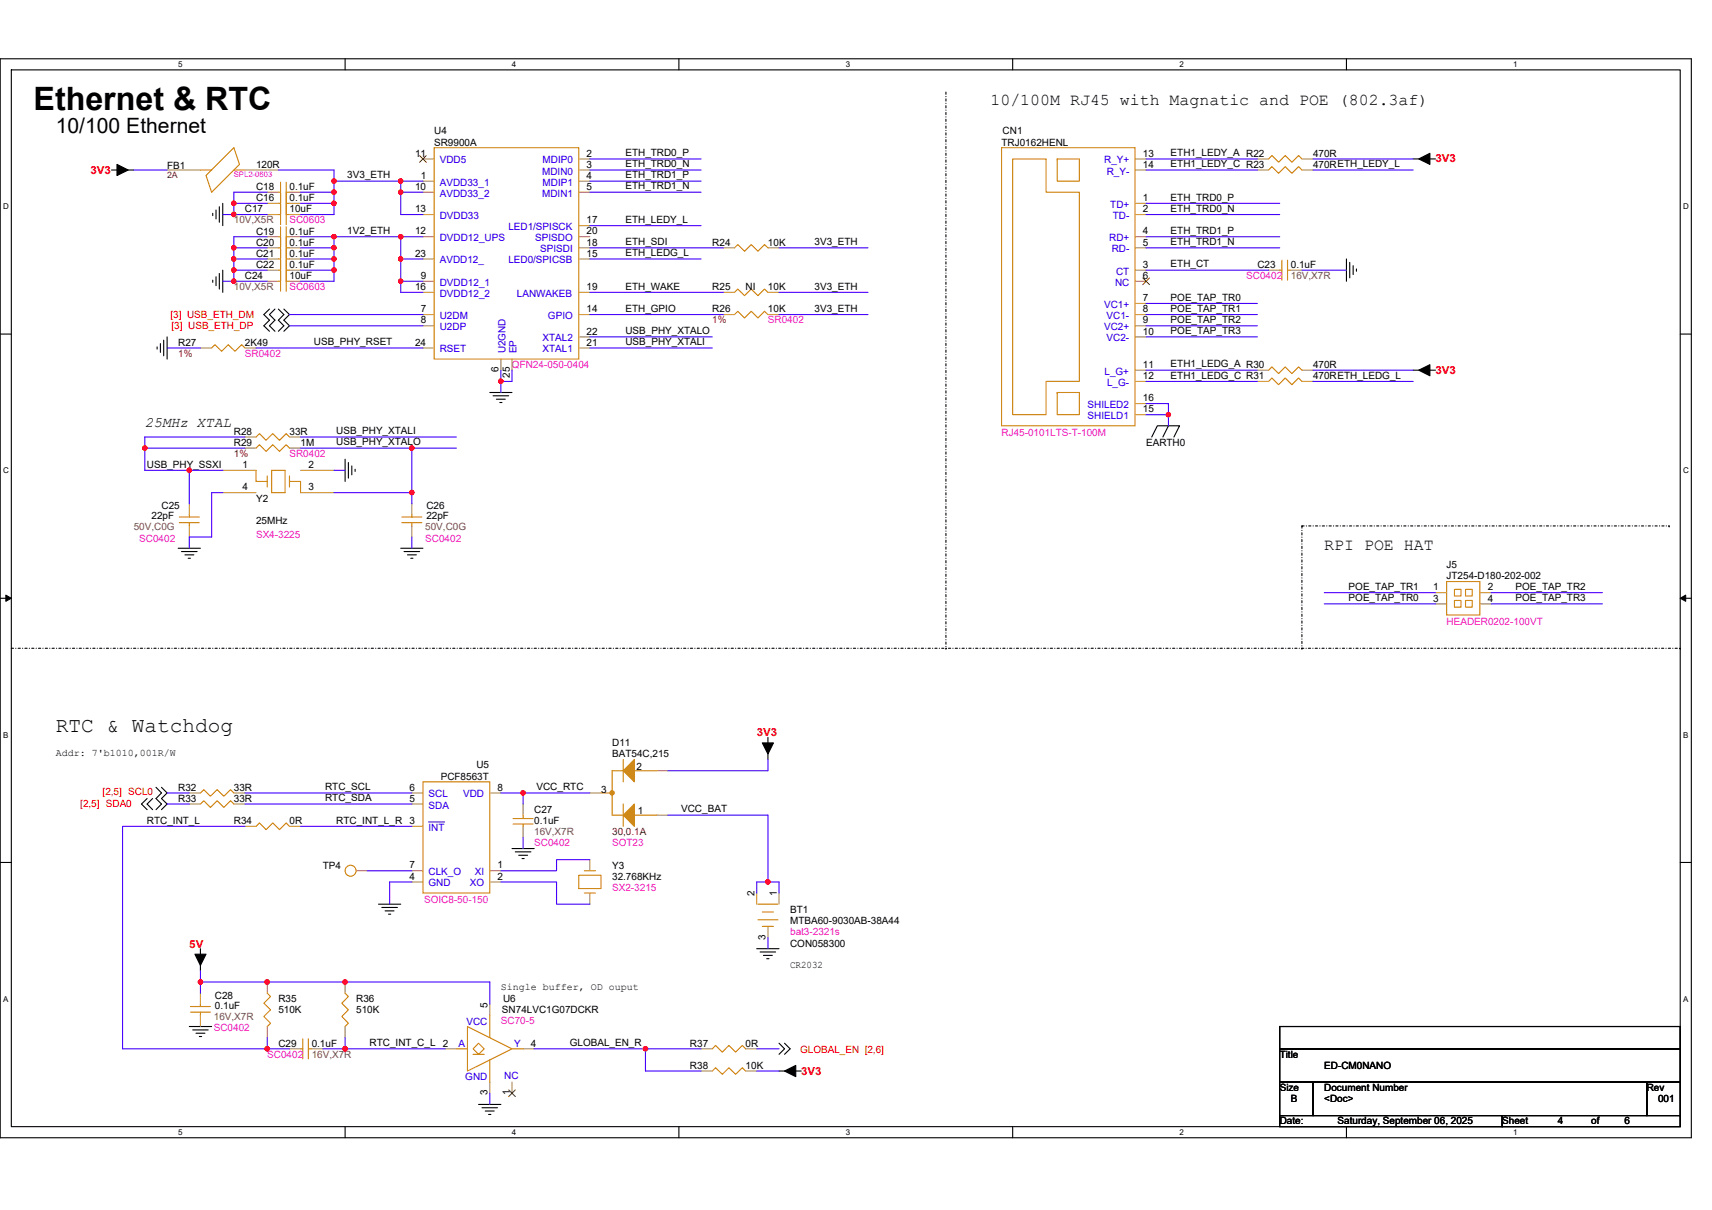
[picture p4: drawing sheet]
<svg xmlns="http://www.w3.org/2000/svg" width="297mm" height="210mm" viewBox="0 0 297 210" stroke-linecap="round" stroke-linejoin="round" font-family="sans-serif">
<path d="M0 10.2h293.5v187.2h-293.5zM2 12.1h289.5v183.4h-289.5z" fill="none" stroke="#000" stroke-width=".19"/>
<g fill="#fff">
<path d="M30.9 10.4h.8v1.6h-.8z"/>
<path d="M30.9 195.7h.8v1.6h-.8z"/>
</g>
<path d="M59.9 10.2v1.9M59.9 195.5v1.9" fill="none" stroke="#000" stroke-width=".19"/>
<g fill="#fff">
<path d="M88.8 10.4h.8v1.6h-.8z"/>
<path d="M88.8 195.7h.8v1.6h-.8z"/>
</g>
<path d="M117.8 10.2v1.9M117.8 195.5v1.9" fill="none" stroke="#000" stroke-width=".19"/>
<g fill="#fff">
<path d="M146.7 10.4h.8v1.6h-.8z"/>
<path d="M146.7 195.7h.8v1.6h-.8z"/>
</g>
<path d="M175.7 10.2v1.9M175.7 195.5v1.9" fill="none" stroke="#000" stroke-width=".19"/>
<g fill="#fff">
<path d="M204.7 10.4h.7v1.6h-.7z"/>
<path d="M204.7 195.7h.7v1.6h-.7z"/>
</g>
<path d="M233.6 10.2v1.9M233.6 195.5v1.9" fill="none" stroke="#000" stroke-width=".19"/>
<g fill="#fff">
<path d="M262.6 10.4h.7v1.6h-.7z"/>
<path d="M262.6 195.7h.7v1.6h-.7z"/>
<path d="M.5 35.1h1v1.5h-1z"/>
<path d="M292 35.1h1v1.5h-1z"/>
<path d="M.5 80.9h1v1.5h-1z"/>
<path d="M292 80.9h1v1.5h-1z"/>
</g>
<path d="M0 58h2M291.5 58h2" fill="none" stroke="#000" stroke-width=".19"/>
<g fill="#fff">
<path d="M.5 126.7h.9v1.6h-.9z"/>
<path d="M292 126.7h.9v1.6h-.9z"/>
</g>
<path d="M0 103.8h2M291.5 103.8h2" fill="none" stroke="#000" stroke-width=".19"/>
<path d="M1 103.3l1 .5-1 .6zM291.5 103.8l1-.5v1.1z" fill="#000" stroke="#000" stroke-width=".17"/>
<g fill="#fff">
<path d="M.5 172.6h.9v1.5h-.9z"/>
<path d="M292 172.6h.9v1.5h-.9z"/>
</g>
<g fill="none" stroke="#000" stroke-width=".19">
<path d="M19.3 29.5h3.9M36.9 37v.4M37.5 36.4v1.6M38.1 35.9v2.7M38.6 35.3v3.9M245.2 27.6h3.9M27.8 59.6v1.6M28.4 59v2.7M29 58.5v3.8M36.9 48.6v.4M37.5 48v1.6M38.1 47.5v2.7"/>
<path d="M38.6 46.9v3.8M46.8 53.6l-1 1 1 1-1 .9 1 1M47.7 53.6l-.9 1 .9 1-.9 .9 .9 1M48.3 53.6l1 1-1 1 1 .9-1 1M49.3 53.6l.9 1-.9 1 .9 .9-.9 1M233.6 44.9v3.9M234.2 45.5v2.7M234.8 46.1v1.5M235.3 46.7v.4M27.3 60.2v.4M59.9 79.7v3.8M85 68.1h3.8"/>
<path d="M85.6 68.7h2.7M86.1 69.3h1.6M86.7 69.8h.4M199.8 75.8l1-1.9h3.9l-1 1.9M202.7 73.9l-.9 1.9M245.2 64.2h3.9M30.9 95.1h3.9M31.5 95.7h2.7M32.1 96.3h1.5M32.7 96.9h.3M60.4 80.3v2.7M61 80.9v1.5"/>
<path d="M61.6 81.4v.4M69.5 95.1h3.9M70.1 95.7h2.7M70.7 96.3h1.5M71.3 96.9h.3M25.5 138.6l-.9 .9 .9 1M26.5 138.6l-1 .9 1 1M27.1 136.6l.9 1-.9 1 .9 .9-.9 1M28 136.6l1 1-1 1 1 .9-1 1M133.2 128v3.8M0 149.7h2M65.7 156.9h3.8"/>
<path d="M66.2 157.5h2.8M66.8 158.1h1.6M67.4 158.6h.4M88.8 147.3h3.9M89.4 147.8h2.7M90 148.4h1.5M90.6 149h.3M291.5 149.7h2M32.8 178.1h3.9M33.4 178.7h2.7M34 179.3h1.6M34.6 179.9h.4"/>
<path d="M34.8 164.6v3.9M131.3 164.6h3.9M131.9 165.2h2.7M132.5 165.8h1.5M133 166.4h.4M222 178.1h69.5v3.9h-69.5zM83 191.7h3.9M83.6 192.2h2.7M84.2 192.8h1.5M84.8 193.4h.4M135.2 181l.9 1-.9 1M135.2 185.9h3.8"/>
<path d="M136.1 181l1 1-1 1M222 182h69.5v5.8h-69.5zM222 187.8h5.8v5.8h-5.8zM222 193.6h38.6v1.9h-38.6zM227.8 187.8h57.9v5.8h-57.9zM260.6 193.6h30.9v1.9h-30.9zM285.7 187.8h5.8v5.8h-5.8z"/>
</g>
<path d="M164.1 16v96.5M225.9 91.3h63.7M225.9 91.3v21.2M289.6 91.3h.1M2 112.5h289.5M164.1 112.5h.1M225.9 112.5h.1M291.5 112.5h.1" fill="none" stroke="#000" stroke-width=".19" stroke-dasharray=".4 .4 0 .4"/>
<g fill="#000" stroke="#000" stroke-width=".19">
<path d="M20.3 28.5l1.9 1-1.9 1z" fill-rule="evenodd"/>
<path d="M246.2 27.6l1.9-1v1.9z" fill-rule="evenodd"/>
<path d="M246.2 64.2l1.9-.9v1.9z" fill-rule="evenodd"/>
<path d="M132.3 128.9h1.9l-1 2z" fill-rule="evenodd"/>
<path d="M33.8 165.6h1.9l-.9 1.9z" fill-rule="evenodd"/>
<path d="M136.1 185.9l2-1v1.9z" fill-rule="evenodd"/>
</g>
<g fill="none" stroke="#cc8006" stroke-width=".19">
<path d="M34.8 29.5h1.9M35.7 30.5l4.9-4.9 .9 2.9-4.8 4.9zM40.6 29.5h1.9M48.3 33.4h.4M48.3 35.3h.4M48.3 37.2h.4M48.7 31.6v3.5M48.7 33.5v3.5M48.7 39.3v3.5M48.7 35.5v3.5M49.7 31.6v3.5M49.7 33.5v3.5"/>
<path d="M49.7 39.3v3.5M49.7 35.5v3.5M49.7 33.4h.5M49.7 35.3h.5M49.7 37.2h.5M75.3 25.6h25.1v36.7h-25.1zM173.8 25.6h23.1v48.3h-23.1zM175.7 27.6h5.8v5.8h5.8v32.8h-5.8v5.8h-5.8zM183.4 27.6h3.9v3.8h-3.9zM183.4 27.6h.1M220.1 27.6l.6-.6 1.1 1.2 1.2-1.2 1.2 1.2 1.1-1.2 .6 .6M220.1 29.5l.6-.6 1.1 1.2 1.2-1.2 1.2 1.2 1.1-1.2 .6 .6"/>
<path d="M48.3 46.9h.4M48.3 48.8h.4M48.3 41.1h.4M48.3 43h.4M48.3 44.9h.4M48.7 45.1v3.5M48.7 47.1v3.4M48.7 41.3v3.4M48.7 43.2v3.5M49.7 45.1v3.5M49.7 47.1v3.4M49.7 41.3v3.4"/>
<path d="M49.7 43.2v3.5M49.7 46.9h.5M49.7 48.8h.5M49.7 41.1h.5M49.7 43h.5M49.7 44.9h.5M127.4 54.6l.6-.6 1.2 1.2 1.1-1.2 1.2 1.2 1.1-1.2 .6 .6M127.4 43l.6-.6 1.2 1.2 1.1-1.2 1.2 1.2 1.1-1.2 .6 .6M127.4 50.7l.6-.5 1.2 1.1 1.1-1.1 1.2 1.1 1.1-1.1 .6 .5M222 46.9h.4M222.4 45.1v3.5M223.4 46.9h.6"/>
<path d="M223.4 45.1v3.5M36.7 60.4l.6-.6 1.2 1.2 1.1-1.2 1.2 1.2 1.1-1.2 .6 .6M44.4 77.8l.6-.6 1.2 1.1 1.1-1.1 1.2 1.1 1.2-1.1 .5 .6M44.4 75.8l.6-.6 1.2 1.2 1.1-1.2 1.2 1.2 1.2-1.2 .5 .6M183.4 68.1h3.9v3.9h-3.9zM183.4 68.1h.1M220.1 66.2l.6-.6 1.1 1.2 1.2-1.2 1.2 1.2 1.1-1.2 .6 .6M220.1 64.2l.6-.5 1.1 1.1 1.2-1.1 1.2 1.1 1.1-1.1 .6 .5M31.1 90.7h3.5M31.1 89.7h3.5M32.8 89.3v.4M32.8 90.7v.6"/>
<path d="M44.4 81.6v1.9h2M46.4 82.6v1.9M47.1 81.6h2.4v3.9h-2.4zM50.2 82.6v1.9M50.2 83.5h2v2M69.7 90.7h3.5M69.7 89.7h3.5M71.5 89.3v.4M71.5 90.7v.6M251 100.9h5.8v5.8h-5.8zM252.3 102.3h1.2v1.1h-1.2zM252.3 104.2h1.2v1.2h-1.2z"/>
<path d="M254.3 102.3h1.1v1.1h-1.1zM254.3 104.2h1.1v1.2h-1.1zM34.8 139.5l.6-.5 1.1 1.1 1.2-1.1 1.1 1.1 1.2-1.1 .6 .5M34.8 137.6l.6-.6 1.1 1.2 1.2-1.2 1.1 1.2 1.2-1.2 .6 .6M73.4 135.7h11.6v19.3h-11.6zM104.3 137.6h1.9M108.1 139.5v3.9M108.1 131.8v3.9M108.1 133.8h-1.9v7.7h1.9M110.1 133.8h3.8M44.4 143.4l.6-.6 1.2 1.2 1.1-1.2 1.2 1.2 1.2-1.2 .5 .6M89 142h3.5"/>
<path d="M89 143h3.5M90.8 143v.4M90.8 141.5v.5M100.4 151.9h3.9v2.3h-3.9zM101.4 155h1.9M101.4 151.1h1.9M110.1 141.5h3.8M131.5 156.9h3.5M131.5 159.6h3.5M132.3 158.3h1.9M33 175.6h3.5M33 174.7h3.5"/>
<path d="M34.8 174.3v.4M34.8 175.6v.6M46.4 172.4l.5 .5-1.1 1.2 1.1 1.1-1.1 1.2 1.1 1.2-.5 .5M59.9 172.4l.5 .5-1.1 1.2 1.1 1.1-1.1 1.2 1.1 1.2-.5 .5M81.1 178.1l7.7 3.9-7.7 3.9zM85 176.2v3.9M132.3 160.8h1.9M52.2 182h.3M52.5 180.3v3.4M53.5 180.3v3.4M53.5 182h.6M79.2 182h1.9"/>
<path d="M82.1 183h1.9M83 181l1 1-1 1-.9-1zM85 183.9v3.9M88.8 182h2M123.6 182l.6-.6 1.1 1.2 1.2-1.2 1.1 1.2 1.2-1.2 .6 .6M123.6 185.9l.6-.6 1.1 1.1 1.2-1.1 1.1 1.1 1.2-1.1 .6 .6"/>
<circle cx="60.8" cy="151.1" r=".95"/>
</g>
<g fill="none" stroke="#a84" stroke-width=".19">
<path d="M29 29.5h5.8M42.5 29.5h5.8M46.4 33.4h1.9M46.4 35.3h1.9M46.4 37.2h1.9M50.2 33.4h2M50.2 35.3h2M50.2 37.2h2M73.4 31.4h1.9M73.4 33.4h1.9M73.4 27.6h1.9M73.4 37.2h1.9"/>
<path d="M100.4 27.6h1.9M100.4 29.5h1.9M100.4 31.4h1.9M100.4 33.4h1.9M100.4 39.2h1.9M196.9 27.6h2M196.9 29.5h2M196.9 35.3h2M196.9 37.2h2M218.2 27.6h1.9M218.2 29.5h1.9M225.9 27.6h1.9"/>
<path d="M225.9 29.5h1.9M46.4 46.9h1.9M46.4 48.8h1.9M46.4 41.1h1.9M46.4 43h1.9M46.4 44.9h1.9M50.2 46.9h2M50.2 48.8h2M50.2 41.1h2M50.2 43h2M50.2 44.9h2M73.4 54.6h1.9"/>
<path d="M73.4 56.5h1.9M73.4 48.8h1.9M73.4 41.1h1.9M73.4 50.7h1.9M73.4 44.9h1.9M100.4 54.6h1.9M100.4 44.9h1.9M100.4 43h1.9M100.4 50.7h1.9M100.4 41.1h1.9M100.4 58.5h1.9M125.5 54.6h1.9"/>
<path d="M125.5 43h1.9M125.5 50.7h1.9M133.2 54.6h2M133.2 43h2M133.2 50.7h2M196.9 46.9h2M196.9 41.1h2M196.9 43h2M196.9 52.7h2M196.9 54.6h2M196.9 56.5h2M196.9 58.5h2"/>
<path d="M196.9 48.8h2M220.1 46.9h1.9M224 46.9h1.9M34.8 60.4h1.9M42.5 77.8h1.9M42.5 75.8h1.9M42.5 60.4h1.9M50.2 77.8h2M50.2 75.8h2M73.4 60.4h1.9M86.9 62.3v1.9M88.8 62.3v1.9"/>
<path d="M100.4 60.4h1.9M196.9 64.2h2M196.9 66.2h2M196.9 72h2M196.9 70h2M218.2 66.2h1.9M218.2 64.2h1.9M225.9 66.2h1.9M225.9 64.2h1.9M32.8 87.4v1.9M32.8 91.3v1.9M38.6 81.6h5.8"/>
<path d="M38.6 85.5h5.8M52.2 81.6h5.8M52.2 85.5h5.8M71.5 87.4v1.9M71.5 91.3v1.9M249.1 102.8h1.9M249.1 104.8h1.9M256.8 102.8h1.9M256.8 104.8h1.9M32.8 139.5h2M32.8 137.6h2M40.6 139.5h1.9"/>
<path d="M40.6 137.6h1.9M71.5 139.5h1.9M71.5 137.6h1.9M85 137.6h1.9M90.8 139.5v2M102.3 137.6h2M113.9 133.8h2M42.5 143.4h1.9M50.2 143.4h2M61.8 151.1h1.9M71.5 143.4h1.9M71.5 153.1h1.9"/>
<path d="M71.5 151.1h1.9M85 151.1h1.9M85 153.1h1.9M90.8 143.4v1.9M102.3 155v1.9M102.3 149.2v1.9M113.9 141.5h2M131.3 155v1.9M135.2 155v1.9M34.8 172.4v1.9M34.8 176.2v1.9M46.4 170.4v2"/>
<path d="M46.4 178.1v2M59.9 170.4v2M59.9 178.1v2M85 174.3v1.9M133.2 160.8v1.9M50.2 182h2M54.1 182h1.9M77.3 182h1.9M85 187.8v1.9M88.8 187.8v1.9M90.8 182h1.9M121.6 182h2"/>
<path d="M121.6 185.9h2M129.4 182h1.9M129.4 185.9h1.9"/>
</g>
<path d="M72.8 27l1.2 1.2M74 27l-1.2 1.2M198.3 48.2l1.1 1.2M199.4 48.2l-1.1 1.2M88.3 189.1l1.1 1.2M89.4 189.1l-1.2 1.2" fill="none" stroke="#804000" stroke-width=".17"/>
<g fill="#cc8006" stroke="#cc8006" stroke-width=".19">
<path d="M110.1 139.5v3.9l-2-1.9z" fill-rule="evenodd"/>
<path d="M110.1 131.8v3.9l-2-1.9z" fill-rule="evenodd"/>
<circle cx="106.2" cy="137.6" r=".38"/>
</g>
<path d="M74.4 142.6h2.7" fill="none" stroke="#00c" stroke-width=".17"/>
<g fill="none" stroke="#4200ff" stroke-width=".19">
<path d="M23.2 29.5h5.8M38.6 37.2h2M40.6 35.3v1.9M40.6 35.3h5.8M40.6 37.2h5.8M46.4 33.4h-5.8v1.9M48.3 29.5h9.7v1.9M52.2 33.4h5.8M52.2 35.3h5.8M58 31.4v2M58 33.4v1.9M58 35.3v1.9h-5.8"/>
<path d="M58 31.4h11.5M69.5 31.4h3.9M69.5 33.4h3.9M69.5 31.4v2M69.5 33.4v3.8h3.9M102.3 29.5h19.3M102.3 27.6h19.3M102.3 31.4h19.3M102.3 33.4h19.3M102.3 39.2h19.3M198.9 27.6h19.3M198.9 35.3h23.1"/>
<path d="M198.9 37.2h23.1M198.9 29.5h19.3M227.8 27.6h17.4M227.8 29.5h17.4M38.6 48.8h2M40.6 43v1.9M40.6 44.9v2M40.6 46.9v1.9M40.6 43h5.8M40.6 44.9h5.8M40.6 46.9h5.8M40.6 48.8h5.8"/>
<path d="M46.4 41.1h-5.8v1.9M50.2 54.6h23.2M50.2 56.5h23.2M52.2 41.1h5.8M52.2 43h5.8M52.2 44.9h5.8M52.2 46.9h5.8M58 41.1v1.9M58 43v1.9M58 44.9v2M58 46.9v1.9h-5.8M58 41.1h11.5"/>
<path d="M69.5 41.1h3.9M69.5 44.9h3.9M69.5 48.8h3.9M69.5 41.1v3.8M69.5 44.9v3.9M69.5 48.8v1.9h3.9M102.3 58.5h21.3M102.3 44.9h19.3M102.3 43h23.2M102.3 50.7h23.2M102.3 54.6h23.2M135.2 43h15.4"/>
<path d="M135.2 50.7h15.4M135.2 54.6h15.4M198.9 46.9h21.2M198.9 54.6h19.3M198.9 56.5h19.3M198.9 58.5h19.3M198.9 52.7h19.3M198.9 41.1h23.1M198.9 43h23.1M225.9 46.9h7.7M25.1 77.8v3.8h7.7M25.1 77.8h17.4"/>
<path d="M29 60.4h5.8M42.5 75.8h-17.4v2M44.4 60.4h29M52.2 77.8h19.3M52.2 75.8h27M71.5 77.8v7.7M71.5 77.8h7.7M86.9 64.2v2M86.9 66.2v1.9M88.8 64.2v2h-1.9M102.3 60.4h21.3M198.9 64.2h19.3"/>
<path d="M198.9 66.2h19.3M198.9 70h3.8v2M198.9 72h3.8M202.7 72v1.9M227.8 64.2h17.4M227.8 66.2h17.4M32.8 81.6v5.8M32.8 81.6h5.8M38.6 85.5h-1.9v7.7h-3.9v1.9M58 85.5h13.5M58 81.6h1.9M71.5 85.5v1.9"/>
<path d="M71.5 93.2v1.9M229.8 102.8h19.3M229.8 104.8h19.3M258.7 102.8h19.3M258.7 104.8h19.3M29 137.6h3.8M29 139.5h3.8M42.5 139.5h29M42.5 137.6h29M86.9 137.6h3.9M90.8 137.6v1.9M90.8 137.6h11.5"/>
<path d="M133.2 131.8v2h-17.3M42.5 143.4h-21.2v38.6h25.1M52.2 143.4h19.3M63.7 151.1h7.8M71.5 153.1h-3.9v3.8M86.9 153.1h9.7v3.8h5.7M90.8 145.3v2M102.3 149.2h-5.7v1.9h-9.7M115.9 141.5h17.3v11.6M133.2 153.1h-1.9v1.9M133.2 153.1h2v1.9M34.8 168.5v1.9"/>
<path d="M34.8 172.4v-2h50.2v3.9M133.2 162.7v1.9M46.4 182h3.8M46.4 180.1v1.9M56 182h3.9M59.9 182h17.4M59.9 180.1v1.9M85 189.7v2M92.7 182h19.3M112 182h9.6M112 182v3.9h9.6M131.3 182h3.9"/>
<path d="M131.3 185.9h3.9"/>
</g>
<g fill="#f00" stroke="#f00" stroke-width=".19">
<circle cx="57.9" cy="31.4" r=".38"/>
<circle cx="69.5" cy="31.4" r=".38"/>
<circle cx="57.9" cy="33.3" r=".38"/>
<circle cx="69.5" cy="33.3" r=".38"/>
<circle cx="40.6" cy="37.2" r=".38"/>
<circle cx="40.6" cy="35.3" r=".38"/>
<circle cx="57.9" cy="35.3" r=".38"/>
<circle cx="57.9" cy="43" r=".38"/>
<circle cx="57.9" cy="41.1" r=".38"/>
<circle cx="69.5" cy="44.9" r=".38"/>
<circle cx="69.5" cy="41.1" r=".38"/>
<circle cx="40.6" cy="44.9" r=".38"/>
<circle cx="40.6" cy="43" r=".38"/>
<circle cx="57.9" cy="44.9" r=".38"/>
<circle cx="40.6" cy="46.9" r=".38"/>
<circle cx="57.9" cy="46.9" r=".38"/>
<circle cx="40.6" cy="48.8" r=".38"/>
<circle cx="69.5" cy="48.8" r=".38"/>
<circle cx="25.1" cy="77.8" r=".38"/>
<circle cx="71.4" cy="77.8" r=".38"/>
<circle cx="71.4" cy="85.5" r=".38"/>
<circle cx="32.8" cy="81.6" r=".38"/>
<circle cx="86.9" cy="66.2" r=".38"/>
<circle cx="90.7" cy="137.6" r=".38"/>
<circle cx="133.2" cy="153" r=".38"/>
<circle cx="34.8" cy="170.4" r=".38"/>
<circle cx="46.4" cy="170.4" r=".38"/>
<circle cx="46.4" cy="182" r=".38"/>
<circle cx="59.9" cy="182" r=".38"/>
<circle cx="112" cy="182" r=".38"/>
<circle cx="59.9" cy="170.4" r=".38"/>
<circle cx="202.7" cy="72" r=".38"/>
</g>
<text font-size="5.6" x="5.8" y="19.1">Ethernet &amp; RTC</text>
<g font-size="3.7">
<text x="9.7" y="23.1">10/100 Ethernet</text>
<text x="9.7" y="127">RTC &amp; Watchdog</text>
</g>
<g font-size="2.9">
<text x="171.8" y="18.3">10/100M RJ45 with Magnatic and POE (802.3af)</text>
<text x="229.8" y="95.5">RPI POE HAT</text>
</g>
<text font-size="2.5" x="25.1" y="74">25MHz XTAL</text>
<g font-size="1.9" fill="#f00">
<text x="249.1" y="28.2">3V3</text>
<text x="15.7" y="30.1">3V3</text>
<text x="249.1" y="64.9">3V3</text>
<text x="131.3" y="127.8">3V3</text>
<text x="32.8" y="164.5">5V</text>
<text x="139" y="186.5">3V3</text>
</g>
<g font-size="1.7">
<text x="75.3" y="23.3">U4</text>
<text x="174" y="23.3">CN1</text>
<text x="29" y="29.3">FB1</text>
<text x="44.4" y="29.1">120R</text>
<text x="72" y="27.2">11</text>
<text x="75.3" y="25.3">SR9900A</text>
<text x="101.8" y="29.1">3</text>
<text x="101.8" y="27.2">2</text>
<text x="108.5" y="27.1">ETH_TRD0_P</text>
<text x="108.5" y="29">ETH_TRD0_N</text>
<text x="173.8" y="25.3">TRJ0162HENL</text>
<text x="198.3" y="27.2">13</text>
<text x="198.3" y="29.1">14</text>
<text x="203.1" y="27.1">ETH1_LEDY_A R22</text>
<text x="203.1" y="29">ETH1_LEDY_C R23</text>
<text x="227.8" y="27.2">470R</text>
<text x="227.8" y="29.1">470RETH_LEDY_L</text>
<text x="44.4" y="33">C18</text>
<text x="44.4" y="34.9">C16</text>
<text x="50.2" y="33">0.1uF</text>
<text x="50.2" y="34.9">0.1uF</text>
<text x="60.3" y="30.9">3V3_ETH</text>
<text x="72" y="33">10</text>
<text x="73" y="31">1</text>
<text x="101.8" y="33">5</text>
<text x="101.8" y="31">4</text>
<text x="108.5" y="30.9">ETH_TRD1_P</text>
<text x="108.5" y="32.9">ETH_TRD1_N</text>
<text x="198.3" y="34.9">1</text>
<text x="203.1" y="34.8">ETH_TRD0_P</text>
<text x="42.5" y="36.8">C17</text>
<text x="44.4" y="40.7">C19</text>
<text x="50.2" y="40.7">0.1uF</text>
<text x="50.2" y="36.8">10uF</text>
<text x="60.3" y="40.6">1V2_ETH</text>
<text x="72" y="40.7">12</text>
<text x="72" y="36.8">13</text>
<text x="101.8" y="38.8">17</text>
<text x="101.8" y="40.7">20</text>
<text x="108.5" y="38.7">ETH_LEDY_L</text>
<text x="198.3" y="40.7">4</text>
<text x="198.3" y="36.8">2</text>
<text x="203.1" y="36.7">ETH_TRD0_N</text>
<text x="203.1" y="40.6">ETH_TRD1_P</text>
<text x="44.4" y="46.5">C22</text>
<text x="44.4" y="42.6">C20</text>
<text x="44.4" y="44.6">C21</text>
<text x="50.2" y="46.5">0.1uF</text>
<text x="50.2" y="42.6">0.1uF</text>
<text x="50.2" y="44.6">0.1uF</text>
<text x="72" y="44.5">23</text>
<text x="101.8" y="42.6">18</text>
<text x="101.8" y="44.5">15</text>
<text x="108.5" y="42.5">ETH_SDI</text>
<text x="108.5" y="44.4">ETH_LEDG_L</text>
<text x="123.6" y="42.6">R24</text>
<text x="133.2" y="42.6">10K</text>
<text x="141.3" y="42.5">3V3_ETH</text>
<text x="198.3" y="42.6">5</text>
<text x="198.3" y="46.5">3</text>
<text x="203.1" y="42.5">ETH_TRD1_N</text>
<text x="203.1" y="46.4">ETH_CT</text>
<text x="218.2" y="46.5">C23</text>
<text x="224" y="46.5">0.1uF</text>
<text x="42.5" y="48.4">C24</text>
<text x="50.2" y="48.4">10uF</text>
<text x="72" y="50.3">16</text>
<text x="73" y="48.4">9</text>
<text x="101.8" y="50.3">19</text>
<text x="108.5" y="50.2">ETH_WAKE</text>
<text x="123.6" y="50.4">R25</text>
<text x="129.4" y="50.4">NI</text>
<text x="133.2" y="50.4">10K</text>
<text x="141.3" y="50.2">3V3_ETH</text>
<text x="198.3" y="52.3">7</text>
<text x="198.3" y="48.4">6</text>
<text x="203.1" y="52.2">POE_TAP_TR0</text>
<text x="54.5" y="59.9">USB_PHY_RSET</text>
<text x="72" y="60">24</text>
<text x="73" y="54.2">7</text>
<text x="73" y="56.1">8</text>
<text x="101.8" y="54.2">14</text>
<text x="101.8" y="60">21</text>
<text x="101.8" y="58.1">22</text>
<text x="108.5" y="54.1">ETH_GPIO</text>
<text x="108.5" y="58">USB_PHY_XTALO</text>
<text x="108.5" y="59.9">USB_PHY_XTALI</text>
<text x="123.6" y="54.2">R26</text>
<text x="133.2" y="54.2">10K</text>
<text x="141.3" y="54.1">3V3_ETH</text>
<text x="198.3" y="54.2">8</text>
<text x="198.3" y="56.1">9</text>
<text x="198.3" y="58.1">10</text>
<text x="203.1" y="54.1">POE_TAP_TR1</text>
<text x="203.1" y="56">POE_TAP_TR2</text>
<text x="203.1" y="58">POE_TAP_TR3</text>
<text x="30.9" y="60">R27</text>
<text x="42.5" y="60">2K49</text>
<text x="86.5" y="64.6" transform="rotate(-90 86.5 64.6)">6</text>
<text x="88.4" y="65.6" transform="rotate(-90 88.4 65.6)">25</text>
<text x="198.3" y="65.8">12</text>
<text x="198.3" y="63.8">11</text>
<text x="203.1" y="63.8">ETH1_LEDG_A R30</text>
<text x="203.1" y="65.7">ETH1_LEDG_C R31</text>
<text x="227.8" y="65.8">470RETH_LEDG_L</text>
<text x="227.8" y="63.9">470R</text>
<text x="198.3" y="71.6">15</text>
<text x="198.3" y="69.6">16</text>
<text x="40.6" y="77.4">R29</text>
<text x="40.6" y="75.4">R28</text>
<text x="50.2" y="75.4">33R</text>
<text x="52.2" y="77.4">1M</text>
<text x="58.3" y="75.4">USB_PHY_XTALI</text>
<text x="58.3" y="77.3">USB_PHY_XTALO</text>
<text x="198.9" y="77.4">EARTH0</text>
<text x="25.5" y="81.1">USB_PHY_SSXI</text>
<text x="42.1" y="81.2">1</text>
<text x="53.5" y="81.2">2</text>
<text x="28" y="88.4">C25</text>
<text x="42.1" y="85.1">4</text>
<text x="44.4" y="87">Y2</text>
<text x="53.5" y="85.1">3</text>
<text x="74" y="88.4">C26</text>
<text x="26.3" y="90.1">22pF</text>
<text x="44.4" y="90.9">25MHz</text>
<text x="74" y="90.1">22pF</text>
<text x="251" y="98.6">J5</text>
<text x="251" y="100.5">JT254-D180-202-002</text>
<text x="234" y="102.4">POE_TAP_TR1</text>
<text x="234" y="104.3">POE_TAP_TR0</text>
<text x="248.7" y="102.4">1</text>
<text x="248.7" y="104.4">3</text>
<text x="258.1" y="102.4">2</text>
<text x="258.1" y="104.4">4</text>
<text x="263" y="102.4">POE_TAP_TR2</text>
<text x="263" y="104.3">POE_TAP_TR3</text>
<text x="9.7" y="131.3">Addr: 7'b1010,001R/W</text>
<text x="106.2" y="129.5">D11</text>
<text x="106.2" y="131.4">BAT54C,215</text>
<text x="30.9" y="137.2">R32</text>
<text x="40.6" y="137.2">33R</text>
<text x="56.4" y="137.1">RTC_SCL</text>
<text x="71.1" y="137.2">6</text>
<text x="76.5" y="135.3">PCF8563T</text>
<text x="82.7" y="133.3">U5</text>
<text x="86.3" y="137.2">8</text>
<text x="93.1" y="137.1">VCC_RTC</text>
<text x="104.3" y="137.6">3</text>
<text x="110.4" y="133.6">2</text>
<text x="25.5" y="142.9">RTC_INT_L</text>
<text x="30.9" y="139.1">R33</text>
<text x="40.6" y="139.1">33R</text>
<text x="40.6" y="143">R34</text>
<text x="50.2" y="143">0R</text>
<text x="56.4" y="139">RTC_SDA</text>
<text x="58.3" y="142.9">RTC_INT_L_R</text>
<text x="71.1" y="143">3</text>
<text x="71.1" y="139.1">5</text>
<text x="92.7" y="141.1">C27</text>
<text x="92.7" y="143">0.1uF</text>
<text x="110.7" y="141.3">1</text>
<text x="118.2" y="141">VCC_BAT</text>
<text x="56" y="150.7">TP4</text>
<text x="71.1" y="152.7">4</text>
<text x="71.1" y="150.7">7</text>
<text x="86.3" y="150.7">1</text>
<text x="86.3" y="152.7">2</text>
<text x="106.2" y="150.7">Y3</text>
<text x="106.2" y="152.7">32.768KHz</text>
<text x="130.9" y="155.6" transform="rotate(-90 130.9 155.6)">2</text>
<text x="134.8" y="155.6" transform="rotate(-90 134.8 155.6)">1</text>
<text x="137.1" y="158.5">BT1</text>
<text x="137.1" y="160.4">MTBA60-9030AB-38A44</text>
<text x="132.8" y="163.1" transform="rotate(-90 132.8 163.1)">3</text>
<text x="137.1" y="167.9">CR2032</text>
<text x="137.1" y="164.3">CON058300</text>
<text x="37.3" y="173.3">C28</text>
<text x="48.3" y="173.9">R35</text>
<text x="61.8" y="173.9">R36</text>
<text x="86.9" y="171.8">Single buffer, OD ouput</text>
<text x="87.3" y="173.9">U6</text>
<text x="37.3" y="175">0.1uF</text>
<text x="48.3" y="175.8">510K</text>
<text x="61.8" y="175.8">510K</text>
<text x="84.6" y="174.9" transform="rotate(-90 84.6 174.9)">5</text>
<text x="87.1" y="175.8">SN74LVC1G07DCKR</text>
<text x="48.3" y="181.6">C29</text>
<text x="54.1" y="181.6">0.1uF</text>
<text x="64.1" y="181.5">RTC_INT_C_L</text>
<text x="76.9" y="181.6">2</text>
<text x="92.1" y="181.6">4</text>
<text x="98.9" y="181.5">GLOBAL_EN_R</text>
<text x="119.7" y="181.6">R37</text>
<text x="119.7" y="185.5">R38</text>
<text x="129.4" y="181.6">0R</text>
<text x="129.4" y="185.5">10K</text>
<text x="222" y="183.6">Title</text>
<text x="229.8" y="185.5">ED-CM0NANO</text>
<text x="84.6" y="190.1" transform="rotate(-90 84.6 190.1)">3</text>
<text x="88.4" y="190.1" transform="rotate(-90 88.4 190.1)">1</text>
<text x="222" y="189.3">Size</text>
<text x="224" y="191.3">B</text>
<text x="229.8" y="189.3">Document Number</text>
<text x="229.8" y="191.3">&lt;Doc&gt;</text>
<text x="285.7" y="189.3">Rev</text>
<text x="287.7" y="191.3">001</text>
<text x="222" y="195.1">Date:</text>
<text x="232.1" y="195.1">Saturday, September 06, 2025</text>
<text x="260.6" y="195.1">Sheet</text>
<text x="270.3" y="195.1">4</text>
<text x="276.1" y="195.1">of</text>
<text x="281.9" y="195.1">6</text>
</g>
<g font-size="1.7" fill="#00c">
<text x="76.3" y="28.4">VDD5</text>
<text x="94.1" y="28.4">MDIP0</text>
<text x="191.6" y="28.4">R_Y+</text>
<text x="76.3" y="32.2">AVDD33_1</text>
<text x="76.3" y="34.1">AVDD33_2</text>
<text x="94.1" y="30.3">MDIN0</text>
<text x="94.1" y="34.1">MDIN1</text>
<text x="94.1" y="32.2">MDIP1</text>
<text x="192" y="30.3">R_Y-</text>
<text x="76.3" y="41.9">DVDD12_UPS</text>
<text x="76.3" y="38">DVDD33</text>
<text x="88.2" y="39.9">LED1/SPISCK</text>
<text x="92.9" y="41.9">SPISDO</text>
<text x="192.4" y="41.9">RD+</text>
<text x="192.6" y="36.1">TD+</text>
<text x="193.1" y="38">TD-</text>
<text x="76.3" y="45.7">AVDD12_</text>
<text x="88.2" y="45.7">LED0/SPICSB</text>
<text x="93.7" y="43.8">SPISDI</text>
<text x="192.9" y="43.8">RD-</text>
<text x="193.7" y="47.7">CT</text>
<text x="76.3" y="49.6">DVDD12_1</text>
<text x="76.3" y="51.5">DVDD12_2</text>
<text x="89.7" y="51.5">LANWAKEB</text>
<text x="191.6" y="53.4">VC1+</text>
<text x="193.5" y="49.6">NC</text>
<text x="76.3" y="55.4">U2DM</text>
<text x="76.3" y="57.3">U2DP</text>
<text x="94.1" y="59.2">XTAL2</text>
<text x="95.1" y="55.4">GPIO</text>
<text x="191.6" y="57.3">VC2+</text>
<text x="192" y="55.4">VC1-</text>
<text x="192" y="59.2">VC2-</text>
<text x="76.3" y="61.2">RSET</text>
<text x="87.7" y="61.3" transform="rotate(-90 87.7 61.3)">U2GND</text>
<text x="89.6" y="61.3" transform="rotate(-90 89.6 61.3)">EP</text>
<text x="94.1" y="61.2">XTAL1</text>
<text x="191.6" y="65">L_G+</text>
<text x="188.7" y="70.8">SHILED2</text>
<text x="192.1" y="67">L_G-</text>
<text x="188.7" y="72.7">SHIELD1</text>
<text x="74.4" y="140.3">SDA</text>
<text x="74.4" y="138.4">SCL</text>
<text x="80.3" y="138.4">VDD</text>
<text x="74.4" y="144.2">INT</text>
<text x="74.4" y="153.8">GND</text>
<text x="74.4" y="151.9">CLK_O</text>
<text x="81.5" y="153.8">XO</text>
<text x="82.4" y="151.9">XI</text>
<text x="80.9" y="177.9">VCC</text>
<text x="79.6" y="181.6">A</text>
<text x="89.2" y="181.6">Y</text>
<text x="80.7" y="187.4">GND</text>
<text x="87.5" y="187.2">NC</text>
</g>
<g font-size="1.7" fill="#804040">
<text x="40.6" y="38.8">10V,X5R</text>
<text x="40.6" y="50.4">10V,X5R</text>
<text x="224" y="48.4">16V,X7R</text>
<text x="23.2" y="92.1">50V,C0G</text>
<text x="73.8" y="92.1">50V,C0G</text>
<text x="92.7" y="144.9">16V,X7R</text>
<text x="37.1" y="177">16V,X7R</text>
<text x="54.1" y="183.6">16V,X7R</text>
</g>
<g font-size="1.7" fill="#f0f">
<text x="50.2" y="38.8">SC0603</text>
<text x="50.2" y="50.4">SC0603</text>
<text x="216.2" y="48.4">SC0402</text>
<text x="133.2" y="56.1">SR0402</text>
<text x="42.5" y="61.9">SR0402</text>
<text x="88.8" y="63.9">QFN24-050-0404</text>
<text x="173.8" y="75.6">RJ45-0101LTS-T-100M</text>
<text x="50.2" y="79.3">SR0402</text>
<text x="24.2" y="94">SC0402</text>
<text x="44.4" y="93.4">SX4-3225</text>
<text x="73.8" y="94">SC0402</text>
<text x="251" y="108.5">HEADER0202-100VT</text>
<text x="92.7" y="146.9">SC0402</text>
<text x="106.2" y="146.9">SOT23</text>
<text x="106.2" y="154.6">SX2-3215</text>
<text x="73.6" y="156.7">SOIC8-50-150</text>
<text x="137.1" y="162.3">bat3-2321s</text>
<text x="37.1" y="178.9">SC0402</text>
<text x="86.9" y="177.8">SC70-5</text>
<text x="46.4" y="183.6">SC0402</text>
</g>
<g font-size="1.7" fill="#f00">
<text x="29.6" y="55.2">[3] USB_ETH_DM</text>
<text x="29.8" y="57.1">[3] USB_ETH_DP</text>
<text x="17.8" y="138">[2,5] SCL0</text>
<text x="13.9" y="140.1">[2,5] SDA0</text>
<text x="138.8" y="182.8">GLOBAL_EN [2,6]</text>
</g>
<g font-size="1.7" fill="#800000">
<text x="123.6" y="56.1">1%</text>
<text x="30.9" y="61.9">1%</text>
<text x="40.6" y="79.3">1%</text>
<text x="106.2" y="144.9">30,0.1A</text>
</g>
<text font-size="1.5" fill="#800000" x="29" y="30.9">2A</text>
<g font-size="1.4">
<text x="30.9" y="11.7">5</text>
<text x="88.8" y="11.7">4</text>
<text x="146.7" y="11.7">3</text>
<text x="204.7" y="11.7">2</text>
<text x="262.6" y="11.7">1</text>
<text x=".5" y="36.3">D</text>
<text x="292" y="36.3">D</text>
<text x=".5" y="82.1">C</text>
<text x="292" y="82.1">C</text>
<text x=".5" y="128">B</text>
<text x="292" y="128">B</text>
<text x=".5" y="173.8">A</text>
<text x="292" y="173.8">A</text>
<text x="30.9" y="197">5</text>
<text x="88.8" y="197">4</text>
<text x="146.7" y="197">3</text>
<text x="204.7" y="197">2</text>
<text x="262.6" y="197">1</text>
</g>
<text font-size="1.3" fill="#f0f" x="40.6" y="30.7">SPL2-0603</text>
</svg>
